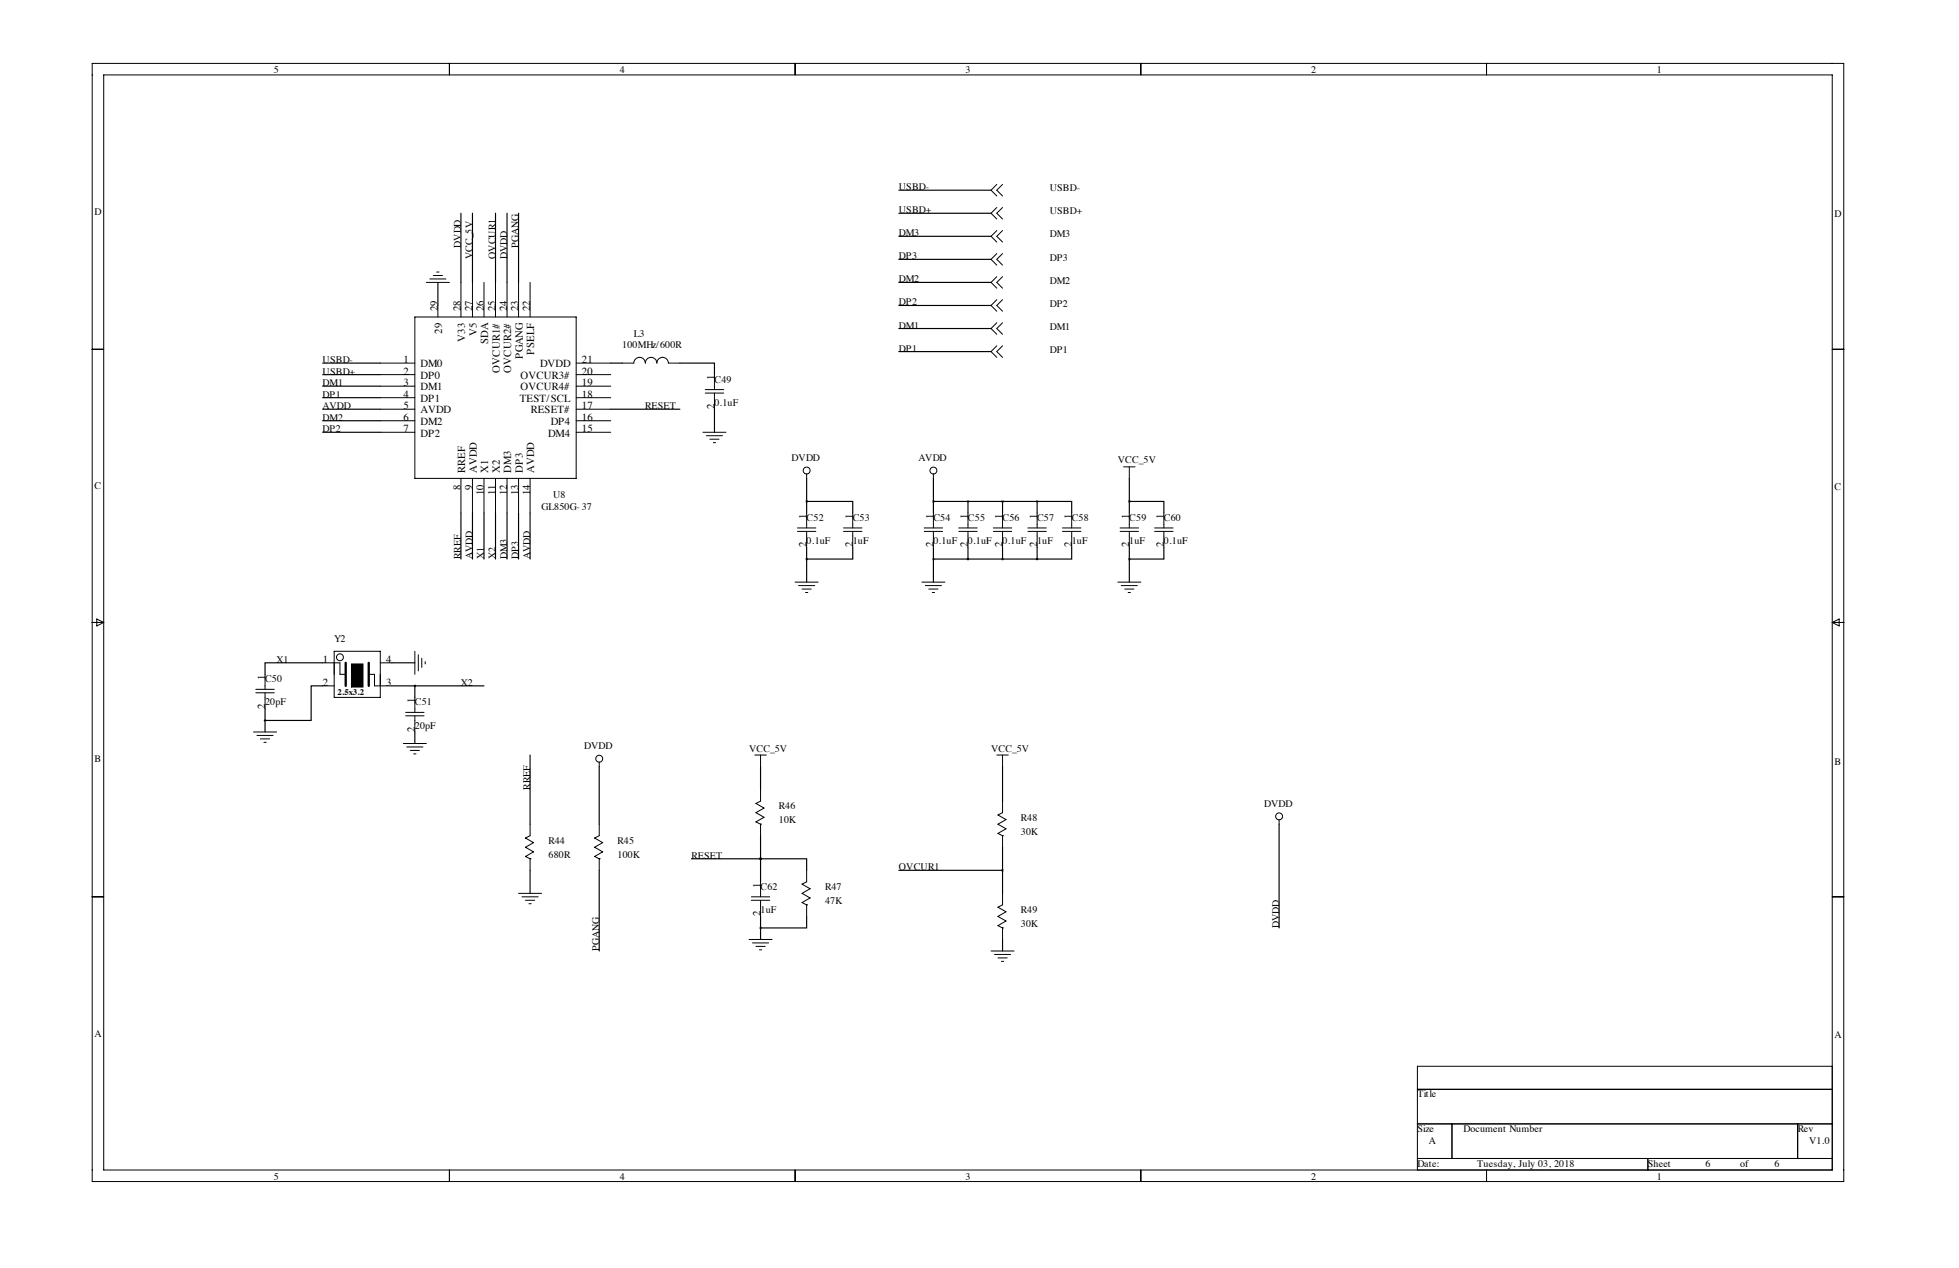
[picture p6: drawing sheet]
<svg xmlns="http://www.w3.org/2000/svg" width="432mm" height="279mm" viewBox="0 0 432 279" stroke-linecap="round" stroke-linejoin="round" font-family="sans-serif">
<g fill="none" stroke="#000" stroke-width=".22">
<path d="M20.3 14h386.1v246.3h-386.1zM22.9 16.5h381v241.3h-381zM99.1 14v2.5M175.3 14v2.5M251.5 14v2.5M327.7 14v2.5M96.3 59.9h.5M219.7 40.6l-1.3 1.3 1.3 1.3M219.7 45.7l-1.3 1.3 1.3 1.3M219.7 55.9l-1.3 1.3 1.3 1.2M219.7 50.8l-1.3 1.3 1.3 1.2M221 40.6l-1.3 1.3 1.3 1.3"/>
<path d="M221 45.7l-1.3 1.3 1.3 1.3M221 55.9l-1.3 1.3 1.3 1.2M221 50.8l-1.3 1.3 1.3 1.2M20.3 77h2.6M91.4 69.8h35.6v35.6h-35.6zM94 62.2h5.1M94.7 61.5h3.6M95.5 60.7h2M96.5 67.3v2.5M101.6 62.2v7.6M104.1 62.2v7.6M106.7 62.2v7.6"/>
<path d="M109.2 62.2v7.6M111.8 62.2v7.6M114.3 62.2v7.6M116.8 62.2v7.6M219.7 66l-1.3 1.3 1.3 1.3M219.7 61l-1.3 1.2 1.3 1.3M219.7 76.2l-1.3 1.3 1.3 1.2M219.7 71.1l-1.3 1.3 1.3 1.3M221 66l-1.3 1.3 1.3 1.3M221 61l-1.3 1.2 1.3 1.3M221 76.2l-1.3 1.3 1.3 1.2M221 71.1l-1.3 1.3 1.3 1.3"/>
<path d="M403.9 77h2.5M83.8 80h7.6M83.8 82.5h7.6M83.8 85.1h7.6M83.8 87.6h7.6M83.8 90.2h7.6M83.8 92.7h7.6M83.8 95.2h7.6M127 80h7.6M127 82.5h7.6M127 85.1h7.6M127 87.6h7.6"/>
<path d="M127 90.2h7.6M127 92.7h7.6M127 95.2h7.6M137.2 80h2.5a1.27 1.27 0 0 1 1.3-1.3 1.27 1.27 0 0 1 1.2 1.3 1.27 1.27 0 0 1 1.3-1.3 1.27 1.27 0 0 1 1.3 1.3 1.27 1.27 0 0 1 1.3-1.3 1.27 1.27 0 0 1 1.2 1.3h2.6M154.9 95.2h5.1M155.4 85.9h4.1M155.4 86.6h4.1M155.7 96h3.6M156.5 96.8h2M157.2 97.5h.5M157.5 82.5v3.4M157.5 86.6v3.6"/>
<path d="M101.6 105.4v7.6M104.1 105.4v7.6M106.7 105.4v7.6M109.2 105.4v7.6M111.8 105.4v7.6M114.3 105.4v7.6M116.8 105.4v7.6M175.8 116.3h4M175.8 117.1h4M177.8 104.4v1M177.8 113v3.3M177.8 117.1v3.6"/>
<path d="M185.9 116.3h4.1M185.9 117.1h4.1M188 113v3.3M188 117.1v3.6M203.7 116.3h4.1M203.7 117.1h4.1M205.7 104.4v1M205.7 113v3.3M205.7 117.1v3.6M211.3 116.3h4.1M211.3 117.1h4.1M213.4 113v3.3"/>
<path d="M213.4 117.1v3.6M218.9 116.3h4.1M218.9 117.1h4.1M221 113v3.3M221 117.1v3.6M226.6 116.3h4M226.6 117.1h4M228.6 113v3.3M228.6 117.1v3.6M234.2 116.3h4.1M234.2 117.1h4.1M236.2 113v3.3"/>
<path d="M236.2 117.1v3.6M246.9 116.3h4.1M246.9 117.1h4.1M247.6 102.9h2.6M248.9 102.9v2.5M248.9 113v3.3M248.9 117.1v3.6M254.5 116.3h4.1M254.5 117.1h4.1M256.5 113v3.3M256.5 117.1v3.6M20.3 137.2h2.6"/>
<path d="M21.3 136.4l1.6 .8-1.6 .7zM175.3 128.3h5M176 129h3.6M176.8 129.8h2M177.5 130.6h.6M203.2 128.3h5.1M204 129h3.5M204.7 129.8h2.1M205.5 130.6h.5M246.4 128.3h5.1M247.1 129h3.6M247.9 129.8h2"/>
<path d="M248.7 130.6h.5M403.9 137.2h2.5M403.9 137.2l1.5-.8v1.5zM56.4 151.9h4.1M56.4 152.7h4.1M58.4 148.6v3.3M58.4 152.7v3.5M71.1 146h3.8v2.6h1.3M71.1 151.1h2.6M73.7 143.5h10.1v10.2h-10.1zM81.3 148.6h1.2v2.5h3.9M83.8 146h2.6"/>
<path d="M89.4 157h4.1M89.4 157.7h4.1M91.4 143.5v5.1M91.4 153.7v3.3M91.4 157.7v3.6M92.2 144.3v3.5M93 145v2.1M93.7 145.8v.5M55.9 161.3h5.1M56.6 162.1h3.6M57.4 162.8h2M58.2 163.6h.5"/>
<path d="M88.9 163.8h5.1M89.7 164.6h3.5M90.4 165.4h2.1M91.2 166.1h.5M132.1 167.9v1M166.4 166.4h2.5M167.6 174v2.5l-1 .5 1.8 1.1-1.8 1 1.8 1-1.8 1 1 .5M167.6 166.4v2.5M219.7 166.4h2.5M221 166.4v2.5M221 176.5v2.6l-1 .5 1.7 1-1.7 1 1.7 1-1.7 1 1 .5M20.3 197.6h2.6"/>
<path d="M114.3 196.8h5.1M115.1 197.6h3.5M115.8 198.4h2.1M116.6 199.1h.5M116.8 189.2h.1M116.8 181.6v2.5l-1 .6 1.8 1-1.8 1 1.8 1-1.8 1 1 .5M116.8 189.2v2.6M132.1 189.2h.1M132.1 181.6v2.5l-1 .6 1.7 1-1.7 1 1.7 1-1.7 1 1 .5M132.1 189.2v2.6M165.6 197.6h4.1M165.6 198.4h4.1"/>
<path d="M167.6 181.6h.1M167.6 181.6v2.5M167.6 194.3v3.3M167.6 198.4v3.5M177.8 199.4h.1M177.8 191.8v2.5l-1 .5 1.8 1-1.8 1 1.8 1.1-1.8 1 1 .5M177.8 199.4v2.5M221 184.1h.1M221 184.1v2.6M221 196.8v2.6l-1 .5 1.7 1-1.7 1 1.7 1-1.7 1.1 1 .5M281.9 180.6v1M403.9 197.6h2.5"/>
<path d="M165.1 207h5.1M165.9 207.8h3.5M166.6 208.5h2.1M167.4 209.3h.5M218.4 209.5h5.1M219.2 210.3h3.6M220 211.1h2M220.7 211.8h.5M221 204.5h.1M221 204.5v2.5M403.9 234.9h-91.5v22.9M99.1 257.8v2.5"/>
<path d="M175.3 257.8v2.5M251.5 257.8v2.5M312.4 240h91.5M312.4 247.6h91.5M312.4 255.3h91.5M320 247.6v7.7M327.7 257.8v2.5M363.2 255.3v2.5M396.2 247.6v7.7"/>
<circle cx="177.8" cy="103.7" r=".76"/>
<circle cx="205.7" cy="103.7" r=".76"/>
<circle cx="74.9" cy="144.8" r=".76"/>
<circle cx="132.1" cy="167.2" r=".76"/>
<circle cx="281.9" cy="179.9" r=".76"/>
</g>
<path d="M77.5 146.3h2.5v5.1h-2.5z" fill="#000" stroke="#000" stroke-width=".22"/>
<path d="M76.2 146v5.1M81.3 146v5.1" fill="none" stroke="#000" stroke-width=".51"/>
<g fill="none" stroke="#000" stroke-width=".25">
<path d="M101.6 47v15.2M104.1 47v15.2M109.2 47v15.2M111.8 47v15.2M114.3 47v15.2M198.1 41.9h20.3M198.1 52.1h20.3M198.1 57.2h20.3M198.1 47h20.3M96.5 62.2v5.1M198.1 77.5h20.3M198.1 72.4h20.3"/>
<path d="M198.1 67.3h20.3M198.1 62.2h20.3M71.1 87.6h12.7M71.1 80h12.7M71.1 85.1h12.7M71.1 95.2h12.7M71.1 92.7h12.7M71.1 82.5h12.7M71.1 90.2h12.7M134.6 80h2.6M134.6 90.2h15.3M149.9 80h7.6v2.5"/>
<path d="M157.5 90.2v5M101.6 113v10.2M104.1 113v10.2M106.7 113v10.2M109.2 113v10.2M111.8 113v10.2M114.3 113v10.2M116.8 113v10.2M177.8 110.5h10.2v2.5M177.8 105.4v7.6M205.7 110.5h22.9M205.7 105.4v7.6"/>
<path d="M213.4 110.5v2.5M221 110.5v2.5M228.6 110.5h7.6v2.5M228.6 110.5v2.5M248.9 110.5h7.6v2.5M248.9 105.4v7.6M177.8 120.7v7.6M188 120.7v2.5h-10.2M205.7 120.7v7.6M205.7 123.2h22.9M213.4 120.7v2.5M221 120.7v2.5"/>
<path d="M228.6 120.7v2.5M236.2 120.7v2.5h-7.6M248.9 120.7v7.6M256.5 120.7v2.5h-7.6M58.4 156.2v5.1M71.1 151.1h-2.5v7.7h-10.2M71.1 146h-12.7v2.6M86.4 151.1h20.3M86.4 146h5M91.4 151.1v2.6M91.4 161.3v2.5M116.8 166.4v15.2"/>
<path d="M132.1 168.9v12.7M167.6 168.9v5.1M221 168.9v7.6M116.8 191.8v5M132.1 191.8v17.7M152.4 189.2h15.2M167.6 189.2h10.2v2.6M167.6 189.2h.1M167.6 184.1v10.2M198.1 191.8h22.9M221 186.7v10.1M281.9 181.6v22.9"/>
<path d="M167.6 201.9v5.1M177.8 201.9v2.6h-10.2M221 207v2.5"/>
</g>
<path d="M167.6 189.2a.05 .05 0 0 0 .1 0 .05 .05 0 0 0-.1 0zM205.7 110.5a.05 .05 0 0 0 .1 0 .05 .05 0 0 0-.1 0zM213.3 110.5a.05 .05 0 0 0 .1 0 .05 .05 0 0 0-.1 0zM91.4 151.1a.05 .05 0 0 0 .1 0 .05 .05 0 0 0-.1 0zM205.7 123.2a.05 .05 0 0 0 .1 0 .05 .05 0 0 0-.1 0zM213.3 123.2a.05 .05 0 0 0 .1 0 .05 .05 0 0 0-.1 0zM167.6 204.5a.05 .05 0 0 0 .1 0 .05 .05 0 0 0-.1 0zM167.6 189.2a.05 .05 0 0 0 .1 0 .05 .05 0 0 0-.1 0z" fill="#000" stroke="#000" stroke-width=".51"/>
<g font-size="2.4">
<text x="96.5" y="68.6" transform="rotate(-90 96.5 68.6)">29</text>
<text x="101.6" y="68.6" transform="rotate(-90 101.6 68.6)">28</text>
<text x="104.1" y="68.6" transform="rotate(-90 104.1 68.6)">27</text>
<text x="106.7" y="68.6" transform="rotate(-90 106.7 68.6)">26</text>
<text x="109.2" y="68.6" transform="rotate(-90 109.2 68.6)">25</text>
<text x="111.8" y="68.6" transform="rotate(-90 111.8 68.6)">24</text>
<text x="114.3" y="68.6" transform="rotate(-90 114.3 68.6)">23</text>
<text x="116.8" y="68.6" transform="rotate(-90 116.8 68.6)">22</text>
<text x="97.5" y="73.6" transform="rotate(-90 97.5 73.6)">29</text>
<text x="102.5" y="75.3" transform="rotate(-90 102.5 75.3)">V33</text>
<text x="105.1" y="74.1" transform="rotate(-90 105.1 74.1)">V5</text>
<text x="107.6" y="75.7" transform="rotate(-90 107.6 75.7)">SDA</text>
<text x="88.9" y="80">1</text>
<text x="88.9" y="82.5">2</text>
<text x="92.7" y="80.9">DM0</text>
<text x="92.7" y="83.5">DP0</text>
<text x="110.2" y="82.1" transform="rotate(-90 110.2 82.1)">OVCUR1#</text>
<text x="112.7" y="82.1" transform="rotate(-90 112.7 82.1)">OVCUR2#</text>
<text x="114.7" y="83.5">OVCUR3#</text>
<text x="115.2" y="79.1" transform="rotate(-90 115.2 79.1)">PGANG</text>
<text x="117.8" y="78.2" transform="rotate(-90 117.8 78.2)">PSELF</text>
<text x="119.1" y="80.9">DVDD</text>
<text x="128.3" y="82.5">20</text>
<text x="128.3" y="80">21</text>
<text x="157.5" y="83.8" transform="rotate(-90 157.5 83.8)">1</text>
<text x="88.9" y="85.1">3</text>
<text x="88.9" y="87.6">4</text>
<text x="92.7" y="86">DM1</text>
<text x="92.7" y="88.6">DP1</text>
<text x="114.6" y="88.6">TEST/SCL</text>
<text x="114.7" y="86">OVCUR4#</text>
<text x="128.3" y="87.6">18</text>
<text x="128.3" y="85.1">19</text>
<text x="88.9" y="90.2">5</text>
<text x="88.9" y="92.7">6</text>
<text x="88.9" y="95.2">7</text>
<text x="92.7" y="91.1">AVDD</text>
<text x="92.7" y="93.6">DM2</text>
<text x="117" y="91.1">RESET#</text>
<text x="121.4" y="93.6">DP4</text>
<text x="128.3" y="95.2">15</text>
<text x="128.3" y="92.7">16</text>
<text x="128.3" y="90.2">17</text>
<text x="157.5" y="90.1" transform="rotate(-90 157.5 90.1)">2</text>
<text x="92.7" y="96.2">DP2</text>
<text x="120.8" y="96.2">DM4</text>
<text x="101.6" y="107.9" transform="rotate(-90 101.6 107.9)">8</text>
<text x="102.5" y="104.1" transform="rotate(-90 102.5 104.1)">RREF</text>
<text x="104.1" y="107.9" transform="rotate(-90 104.1 107.9)">9</text>
<text x="105.1" y="104.1" transform="rotate(-90 105.1 104.1)">AVDD</text>
<text x="107.6" y="104.1" transform="rotate(-90 107.6 104.1)">X1</text>
<text x="110.2" y="104.1" transform="rotate(-90 110.2 104.1)">X2</text>
<text x="112.7" y="104.1" transform="rotate(-90 112.7 104.1)">DM3</text>
<text x="115.2" y="104.1" transform="rotate(-90 115.2 104.1)">DP3</text>
<text x="117.8" y="104.1" transform="rotate(-90 117.8 104.1)">AVDD</text>
<text x="106.7" y="109.1" transform="rotate(-90 106.7 109.1)">10</text>
<text x="109.2" y="109.1" transform="rotate(-90 109.2 109.1)">11</text>
<text x="111.8" y="109.1" transform="rotate(-90 111.8 109.1)">12</text>
<text x="114.3" y="109.1" transform="rotate(-90 114.3 109.1)">13</text>
<text x="116.8" y="109.1" transform="rotate(-90 116.8 109.1)">14</text>
<text x="177.8" y="114.3" transform="rotate(-90 177.8 114.3)">1</text>
<text x="188" y="114.3" transform="rotate(-90 188 114.3)">1</text>
<text x="205.7" y="114.3" transform="rotate(-90 205.7 114.3)">1</text>
<text x="213.4" y="114.3" transform="rotate(-90 213.4 114.3)">1</text>
<text x="221" y="114.3" transform="rotate(-90 221 114.3)">1</text>
<text x="228.6" y="114.3" transform="rotate(-90 228.6 114.3)">1</text>
<text x="236.2" y="114.3" transform="rotate(-90 236.2 114.3)">1</text>
<text x="248.9" y="114.3" transform="rotate(-90 248.9 114.3)">1</text>
<text x="256.5" y="114.3" transform="rotate(-90 256.5 114.3)">1</text>
<text x="177.8" y="120.6" transform="rotate(-90 177.8 120.6)">2</text>
<text x="188" y="120.6" transform="rotate(-90 188 120.6)">2</text>
<text x="205.7" y="120.6" transform="rotate(-90 205.7 120.6)">2</text>
<text x="213.4" y="120.6" transform="rotate(-90 213.4 120.6)">2</text>
<text x="221" y="120.6" transform="rotate(-90 221 120.6)">2</text>
<text x="228.6" y="120.6" transform="rotate(-90 228.6 120.6)">2</text>
<text x="236.2" y="120.6" transform="rotate(-90 236.2 120.6)">2</text>
<text x="248.9" y="120.6" transform="rotate(-90 248.9 120.6)">2</text>
<text x="256.5" y="120.6" transform="rotate(-90 256.5 120.6)">2</text>
<text x="58.4" y="149.9" transform="rotate(-90 58.4 149.9)">1</text>
<text x="71.2" y="146">1</text>
<text x="85.1" y="146">4</text>
<text x="71.2" y="151.1">2</text>
<text x="85.1" y="151.1">3</text>
<text x="91.4" y="154.9" transform="rotate(-90 91.4 154.9)">1</text>
<text x="58.4" y="156.2" transform="rotate(-90 58.4 156.2)">2</text>
<text x="91.4" y="161.2" transform="rotate(-90 91.4 161.2)">2</text>
<text x="167.6" y="195.6" transform="rotate(-90 167.6 195.6)">1</text>
<text x="167.6" y="201.9" transform="rotate(-90 167.6 201.9)">2</text>
</g>
<g font-size="2.2">
<text x="60.4" y="16.1">5</text>
<text x="136.6" y="16.1">4</text>
<text x="212.8" y="16.1">3</text>
<text x="289" y="16.1">2</text>
<text x="365.2" y="16.1">1</text>
<text x="198.1" y="41.9">USBD-</text>
<text x="20.8" y="47.3">D</text>
<text x="198.1" y="47">USBD+</text>
<text x="231.4" y="42.2">USBD-</text>
<text x="231.4" y="47.2">USBD+</text>
<text x="404.4" y="47.9">D</text>
<text x="198.1" y="52.1">DM3</text>
<text x="231.4" y="52.3">DM3</text>
<text x="101.6" y="54.6" transform="rotate(-90 101.6 54.6)">DVDD</text>
<text x="104.1" y="57.2" transform="rotate(-90 104.1 57.2)">VCC_5V</text>
<text x="109.2" y="57.2" transform="rotate(-90 109.2 57.2)">OVCUR1</text>
<text x="111.8" y="57.2" transform="rotate(-90 111.8 57.2)">DVDD</text>
<text x="114.3" y="54.6" transform="rotate(-90 114.3 54.6)">PGANG</text>
<text x="198.1" y="57.2">DP3</text>
<text x="231.4" y="57.4">DP3</text>
<text x="198.1" y="62.2">DM2</text>
<text x="231.4" y="62.5">DM2</text>
<text x="198.1" y="67.3">DP2</text>
<text x="231.4" y="67.6">DP2</text>
<text x="137.2" y="76.7">100MHz/600R</text>
<text x="139.7" y="74.2">L3</text>
<text x="198.1" y="77.5">DP1</text>
<text x="198.1" y="72.4">DM1</text>
<text x="231.4" y="77.7">DP1</text>
<text x="231.4" y="72.6">DM1</text>
<text x="71.1" y="80">USBD-</text>
<text x="71.1" y="82.5">USBD+</text>
<text x="71.1" y="87.6">DP1</text>
<text x="71.1" y="85.1">DM1</text>
<text x="157.5" y="84.3">C49</text>
<text x="157.5" y="89.4">0.1uF</text>
<text x="71.1" y="95.2">DP2</text>
<text x="71.1" y="92.7">DM2</text>
<text x="71.1" y="90.2">AVDD</text>
<text x="142.2" y="90.2">RESET</text>
<text x="174.5" y="101.6">DVDD</text>
<text x="202.4" y="101.6">AVDD</text>
<text x="20.8" y="107.8">C</text>
<text x="246.4" y="102.1">VCC_5V</text>
<text x="119.4" y="112.3">GL850G- 37</text>
<text x="121.9" y="109.7">U8</text>
<text x="404.4" y="108.1">C</text>
<text x="177.8" y="114.8">C52</text>
<text x="177.8" y="119.9">0.1uF</text>
<text x="188" y="114.8">C53</text>
<text x="188" y="119.9">1uF</text>
<text x="205.7" y="114.8">C54</text>
<text x="205.7" y="119.9">0.1uF</text>
<text x="213.4" y="114.8">C55</text>
<text x="213.4" y="119.9">0.1uF</text>
<text x="221" y="114.8">C56</text>
<text x="221" y="119.9">0.1uF</text>
<text x="228.6" y="114.8">C57</text>
<text x="228.6" y="119.9">1uF</text>
<text x="236.2" y="114.8">C58</text>
<text x="236.2" y="119.9">1uF</text>
<text x="248.9" y="114.8">C59</text>
<text x="248.9" y="119.9">1uF</text>
<text x="256.5" y="114.8">C60</text>
<text x="256.5" y="119.9">0.1uF</text>
<text x="101.6" y="123.2" transform="rotate(-90 101.6 123.2)">RREF</text>
<text x="104.1" y="123.2" transform="rotate(-90 104.1 123.2)">AVDD</text>
<text x="106.7" y="123.2" transform="rotate(-90 106.7 123.2)">X1</text>
<text x="109.2" y="123.2" transform="rotate(-90 109.2 123.2)">X2</text>
<text x="111.8" y="123.2" transform="rotate(-90 111.8 123.2)">DM3</text>
<text x="114.3" y="123.2" transform="rotate(-90 114.3 123.2)">DP3</text>
<text x="116.8" y="123.2" transform="rotate(-90 116.8 123.2)">AVDD</text>
<text x="73.7" y="141.5">Y2</text>
<text x="61" y="146">X1</text>
<text x="58.4" y="150.4">C50</text>
<text x="58.4" y="155.4">20pF</text>
<text x="91.4" y="155.4">C51</text>
<text x="101.6" y="151.1">X2</text>
<text x="91.4" y="160.5">20pF</text>
<text x="20.8" y="168">B</text>
<text x="128.8" y="165.1">DVDD</text>
<text x="165.1" y="165.6">VCC_5V</text>
<text x="218.4" y="165.6">VCC_5V</text>
<text x="116.8" y="174" transform="rotate(-90 116.8 174)">RREF</text>
<text x="404.4" y="168.5">B</text>
<text x="171.7" y="178.3">R46</text>
<text x="278.6" y="177.8">DVDD</text>
<text x="120.9" y="185.9">R44</text>
<text x="136.1" y="185.9">R45</text>
<text x="171.7" y="181.4">10K</text>
<text x="225" y="180.8">R48</text>
<text x="225" y="183.9">30K</text>
<text x="120.9" y="189">680R</text>
<text x="136.1" y="189">100K</text>
<text x="152.4" y="189.2">RESET</text>
<text x="198.1" y="191.8">OVCUR1</text>
<text x="167.6" y="196.1">C62</text>
<text x="181.9" y="196.1">R47</text>
<text x="167.6" y="201.2">1uF</text>
<text x="181.9" y="199.1">47K</text>
<text x="225" y="201.2">R49</text>
<text x="132.1" y="209.5" transform="rotate(-90 132.1 209.5)">PGANG</text>
<text x="225" y="204.2">30K</text>
<text x="281.9" y="204.5" transform="rotate(-90 281.9 204.5)">DVDD</text>
<text x="20.8" y="228.5">A</text>
<text x="404.4" y="228.7">A</text>
<text x="312.4" y="241.8">Title</text>
<text x="312.4" y="249.4">Size</text>
<text x="315" y="252">A</text>
<text x="322.6" y="249.4">Document Number</text>
<text x="396.2" y="249.4">Rev</text>
<text x="398.8" y="252">V1.0</text>
<text x="312.4" y="257">Date:</text>
<text x="325.6" y="257">Tuesday, July 03, 2018</text>
<text x="363.2" y="257">Sheet</text>
<text x="375.9" y="257">6</text>
<text x="383.5" y="257">of</text>
<text x="391.2" y="257">6</text>
<text x="60.4" y="259.9">5</text>
<text x="136.6" y="259.9">4</text>
<text x="212.8" y="259.9">3</text>
<text x="289" y="259.9">2</text>
<text x="365.2" y="259.9">1</text>
</g>
<text font-size="1.9" x="74.4" y="153.2">2.5x3.2</text>
</svg>
